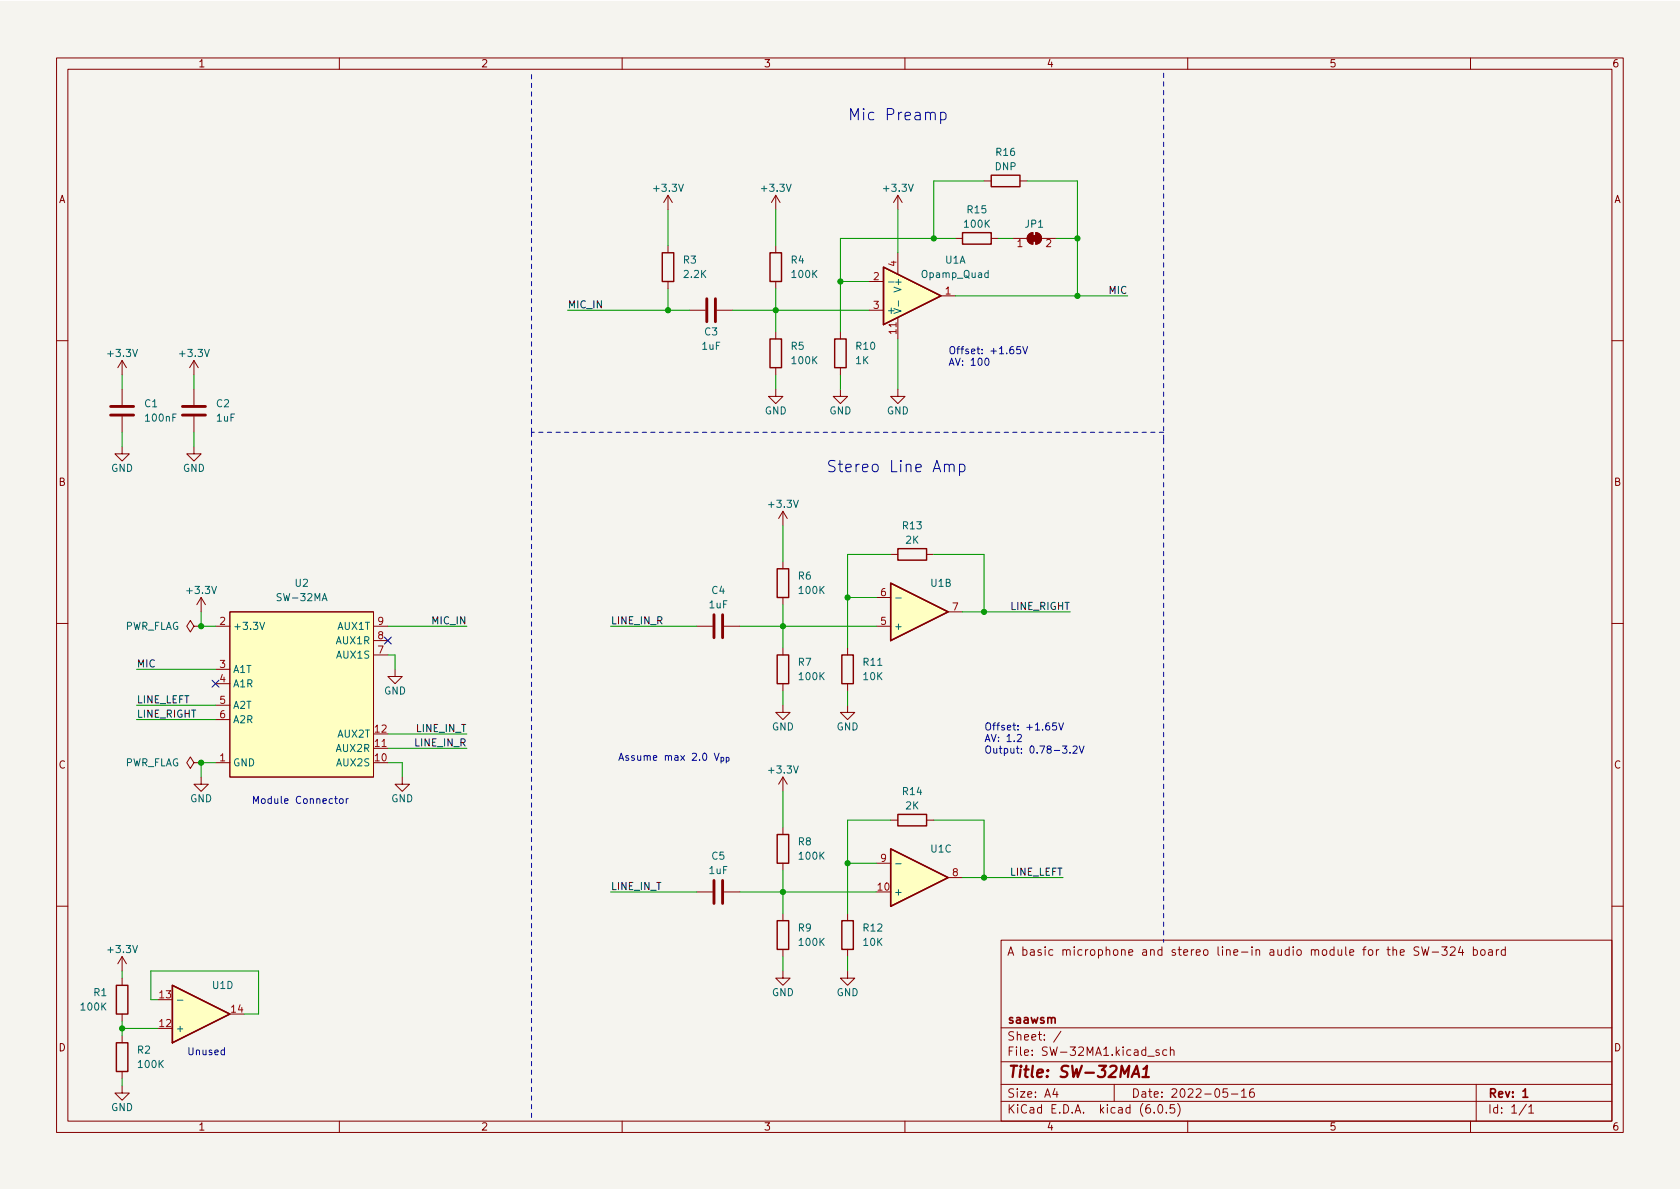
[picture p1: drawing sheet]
<svg xmlns="http://www.w3.org/2000/svg" width="297mm" height="210mm" viewBox="0 0 297 210" stroke-linecap="round" stroke-linejoin="round" font-family="sans-serif">
<path d="M0 .2h297v210.1h-297z" fill="#f5f4ef" stroke="#f5f4ef" stroke-width=".18"/>
<g fill="none" stroke="#840000" stroke-width=".18">
<path d="M10 10.2h277v190.1h-277zM12 12.2h273v186.1h-273zM60 10.2v2M110 10.2v2M160 10.2v2M210 10.2v2M260 10.2v2M118.1 34.5l-.8 1.3M118.1 34.5v2.6M118.1 34.5l.8 1.3M137.2 34.5l-.8 1.3M137.2 34.5v2.6"/>
<path d="M137.2 34.5l.7 1.3M158.7 34.5v2.6M158.7 34.5l-.7 1.3M158.7 34.5l.8 1.3M174 32h1.3M180.3 32h1.3M118.1 43.4v1.3M118.1 49.8v1.2M121.9 54.9h2.8M126.7 54.9h2.8M137.2 43.4v1.3M137.2 49.8v1.2"/>
<path d="M137.2 58.7v1.2M148.6 58.7v1.2M153.7 54.9h2.5M153.7 49.8h2.5M158.7 44.7v3.8M158.7 56.1v3.8M166.4 52.3h2.5M168.9 42.2h1.3M175.3 42.2h1.2M179.1 42.2h2.5M181.9 41.4l.7-.3v2.1a1.02 1.02 0 0 1-.9-.7 1.02 1.02 0 0 1 .2-1.1zM183.1 41.1a1.02 1.02 0 0 1 1 1.1 1.02 1.02 0 0 1-1 1z"/>
<path d="M184.1 42.2h2.6M10 60.2h2M21.6 79v1.3h1.3l-1.3 1.2-1.3-1.2h1.3M21.6 63.7v2.6M21.6 68.8v2.8M21.6 73.7v2.7M21.6 63.7l-.8 1.3M21.6 63.7l.8 1.3M34.3 79v1.3h1.3l-1.3 1.2-1.3-1.2h1.3M34.3 63.7v2.6M34.3 68.8v2.8M34.3 73.7v2.7"/>
<path d="M34.3 63.7l-.8 1.3M34.3 63.7l.8 1.3M137.2 68.8v1.3h1.2l-1.2 1.3-1.3-1.3h1.3M137.2 65v1.3M148.6 68.8v1.3h1.3l-1.3 1.3-1.3-1.3h1.3M148.6 65v1.3M158.7 68.8v1.3h1.3l-1.3 1.3-1.2-1.3h1.2M285 60.2h2M138.4 90.4v2.6M138.4 99.3v1.3M138.4 90.4l-.7 1.3M138.4 90.4l.8 1.3"/>
<path d="M157.5 98h1.2M163.8 98h1.3M10 110.2h2M34.3 110.7l-.6-1-.7 1 .7 1.1 .6-1.1h1.3M35.6 110.7h.1M35.6 105.7l-.8 1.2M35.6 105.7v2.5M35.6 105.7l.7 1.2M38.1 110.7h2.5M38.1 118.4h2.5M40.6 108.2h25.4v29.2h-25.4zM66 110.7h2.6"/>
<path d="M66 115.8h2.6M66 113.3h2.6M69.8 118.4v1.2h-1.2l1.2 1.3 1.3-1.3h-1.3M123.2 110.7h2.8M128 110.7h2.8M138.4 105.7v1.2M138.4 114.5v1.3M149.9 114.5v1.3M154.9 110.7h2.6M154.9 105.7h2.6M167.6 108.2h2.6M285 110.2h2"/>
<path d="M34.3 134.9l-.6-1-.7 1 .7 1 .6-1h1.3M35.6 137.4v1.3h-1.3l1.3 1.2 1.2-1.2h-1.2M35.6 134.9h.1M38.1 134.9h2.5M38.1 120.9h2.5M38.1 124.7h2.5M38.1 127.2h2.5M66 132.3h2.6M71.1 137.4v1.3h-1.3l1.3 1.2 1.3-1.2h-1.3M138.4 124.7v1.3h1.3l-1.3 1.2-1.2-1.2h1.2M138.4 120.9v1.3M138.4 137.4v2.5"/>
<path d="M138.4 137.4l-.7 1.3M138.4 137.4l.8 1.3M149.9 124.7v1.3h1.2l-1.2 1.2-1.3-1.2h1.3M149.9 120.9v1.3M123.2 157.7h2.8M128 157.7h2.8M138.4 146.3v1.3M138.4 152.6v1.3M154.9 152.6h2.6M157.5 145h1.2M163.8 145h1.3M167.6 155.2h2.6"/>
<path d="M10 160.2h2M21.6 169.2v2.5M21.6 173v1.2M21.6 179.3v1.3M21.6 169.2l-.8 1.2M21.6 169.2l.8 1.2M138.4 171.7v1.3h1.3l-1.3 1.2-1.2-1.2h1.2M138.4 161.5v1.3M138.4 167.9v1.3M149.9 171.7v1.3h1.2l-1.2 1.2-1.3-1.2h1.3M149.9 161.5v1.3M149.9 167.9v1.3"/>
<path d="M177 166.3h108v32h-108zM247.6 168.4l.7-.1-.1-.3-.4-.1-.2 .2v.8h.6M250.9 167.5l-.6-.1-.3 .3 .1 .4 .7 .3v.4l-.2 .1h-.6M251.4 167.4l.3 1.5 .3-1 .3 1 .3-1.5M253.2 168.4h1.2M254.9 167.4h1l-.5 .6 .4 .1v.7l-.2 .1h-.4l-.3-.1M256.4 167.6l.6-.2 .2 .2 .1 .3-.9 1h.9M258.2 167.4l-.3 1h.9M258.6 167.9v1M260.5 168l.4-.1 .3 .3v.4l-.1 .3h-.6M260.5 167.4v1.5M261.9 168l.4-.1 .3 .3v.4l-.3 .3h-.4l-.1-.3v-.4z"/>
<path d="M263.2 168h.6l.1 .9M263.9 168.3l-.5 .1a.29 .29 0 0 0-.3 .2 .29 .29 0 0 0 .3 .3h.5M264.6 167.9v1M265 167.9l-.3 .1-.1 .2M266.1 168l-.4-.1-.3 .3v.4l.2 .3h.5M266.1 167.4v1.5M285 160.2h2M21.6 192v1.3h1.3l-1.3 1.3-1.3-1.3h1.3M21.6 183.1v1.3M21.6 189.5v1.2M60 198.3v2M110 198.3v2"/>
<path d="M160 198.3v2M177 194.8h108M177 191.8h108M177 187.8h108M177 181.8h108M186.5 192.5l-.4 1h1M186.9 193v1M187.6 182.4l-1.3 1.9M197 191.8v3M202.9 186.8h1.2M204.1 196.7v.1M204.9 195.4l.2-.1a.81 .81 0 0 1 .6 .7 .81 .81 0 0 1-.3 .8h-.2a.81 .81 0 0 1-.6-.6 .81 .81 0 0 1 .3-.8z"/>
<path d="M204.9 185.7l-.3-.1-.2 .2v.3l.5 .1v.4h-.5M206.2 196.7v.1M206.3 185.7l-.4-.1-.3 .3v.4l.1 .3h.6M206.9 185.8l.2-.2 .4 .1 .1 .9M206.9 185.1v1.5M207.6 195.3h-.7v.7l.2-.1 .5 .1 .1 .2-.1 .5-.2 .1-.5-.1M208.2 195.1a1.72 1.72 0 0 1 0 2.3M210 198.3v2M217 192.5h-.7l-.1 .7 .2-.1 .5 .1 .2 .2-.1 .5-.2 .1-.6-.1M217.7 193.5h1.2M219.5 193l.4-.5v1.5M219.5 194h.9"/>
<path d="M221.6 192.5a.59 .59 0 0 0-.7 .7v.5l.2 .3h.4l.2-.1 .1-.5-.2-.2-.4-.1-.3 .3M260 198.3v2M261 191.8v6.5M269.9 195.3l-1.3 1.9M270.3 195.8l.4-.5v1.5M270.3 196.8h.9"/>
</g>
<path d="M269.3 193l.4-.5v1.5M269.3 194h.8" fill="none" stroke="#840000" stroke-width=".3"/>
<path d="M200.1 190.5l.9-2 .4 2M200.3 189.9h1M202 190.5h1.1M202.2 189l.6-.5-.2 2" fill="none" stroke="#840000" stroke-width=".4"/>
<g fill="none" stroke="#840000" stroke-width=".25">
<path d="M175.3 31h5v2h-5zM117.1 44.7h2v5.1h-2zM136.1 59.9h2.1v5.1h-2.1zM136.1 44.7h2.1v5.1h-2.1zM147.6 59.9h2v5.1h-2zM156.2 47.2l10.2 5.1-10.2 5.1zM170.2 41.1h5.1v2.1h-5.1zM158.7 97h5.1v2.1h-5.1zM137.4 115.8h2v5.1h-2zM137.4 100.6h2v5.1h-2zM148.8 115.8h2.1v5.1h-2.1zM157.5 103.1l10.1 5.1-10.1 5.1z"/>
<path d="M137.4 147.6h2v5h-2zM157.5 150.1l10.1 5.1-10.1 5.1zM158.7 144h5.1v2h-5.1zM20.6 174.2h2v5.1h-2zM30.5 174.2l10.1 5.1-10.1 5.1zM137.4 162.8h2v5.1h-2zM148.8 162.8h2.1v5.1h-2.1zM20.6 184.4h2v5.1h-2z"/>
</g>
<g fill="#ffffc2" stroke="#ffffc2" stroke-width=".18">
<path d="M157.5 150.1l10.1 5.1-10.1 5.1z"/>
<path d="M30.5 174.2l10.1 5.1-10.1 5.1z"/>
<path d="M40.6 108.2h25.4v29.2h-25.4z"/>
<path d="M156.2 47.2l10.2 5.1-10.2 5.1z"/>
<path d="M157.5 103.1l10.1 5.1-10.1 5.1z"/>
</g>
<path d="M157.1 49.9h1M158.1 54.6l1.2 .4-1.2 .4M158.8 53.2v1M45.9 110l.5 1.3 .4-1.3M158.4 105.7h.9M158.4 152.7h.9M31.4 176.9h.9" fill="none" stroke="#006464" stroke-width=".18"/>
<path d="M125 52.8v4.1M126.5 52.8v4.1M19.6 71.9h4M19.6 73.4h4M32.3 71.9h4M32.3 73.4h4M126.2 108.7v4.1M127.8 108.7v4.1M126.2 155.7v4.1M127.8 155.7v4.1" fill="none" stroke="#840000" stroke-width=".51"/>
<g fill="#840000" stroke="#840000" stroke-width=".18">
<path d="M182.4 41.7h1v1h-1z"/>
<path d="M181.9 41.4l.7-.3v2.1a1.02 1.02 0 0 1-.9-.7 1.02 1.02 0 0 1 .2-1.1z"/>
<path d="M183.1 41.1a1.02 1.02 0 0 1 1 1.1 1.02 1.02 0 0 1-1 1z"/>
</g>
<g fill="none" stroke="#0000c2" stroke-width=".18">
<path d="M166.3 20l.6-.1 .4 .3v.6l-.2 .3-.2 .1-.6-.1M166.3 19.9v2M174.2 63.5l.2-.2a.68 .68 0 0 1 .5 .7 .68 .68 0 0 1-.5 .6l-.2-.1-.1-.4zM180.4 61.3h-.6v.6l.1-.1h.5l.1 .2-.1 .4-.2 .2-.4-.2M180.8 61.3l.5 1.3 .4-1.3M167 82.3a.5 .5 0 0 1 .8 .1v1M167.8 82.4l.3-.3 .5 .1 .1 1.2M169.6 82.2l.6-.1 .4 .4v.5l-.2 .3-.2 .1-.6-.1M169.6 82.1v2M128.4 134l.3-.1 .2 .2-.1 .4h-.4M179.9 130l.5-.1 .2 .3-.8 .9h.8M186.8 127.8h-.6l-.1 .6 .2-.1 .4 .1 .1 .2v.4l-.2 .1-.5-.1"/>
<path d="M187.2 127.8l.4 1.3 .4-1.3M187.9 131.9h.7l-.4 .5 .4 .1v.6l-.2 .1-.5-.1M189.2 133.1v.1M189.7 132l.5-.1 .3 .4-.8 .9h.8M190.8 131.9l.4 1.3 .5-1.3M59.2 141.2h.4M59.3 140.8v1.1l.3 .2M60.1 141.3l.3-.1 .3 .3v.3l-.3 .3-.3-.1-.1-.2zM61.2 141.2v.9M61.6 141.2l-.4 .3M39.7 185.7h-.4l-.2 .2 .1 .6h.5M39.7 185.3v1.2"/>
</g>
<path d="M205.7 12.9v64.8M94 76.4v122M94 76.4v-63.5M205.7 76.4h-111.7M205.7 77.7v88.9" fill="none" stroke="#0000c2" stroke-width=".18" stroke-dasharray=".8 .8"/>
<g fill="none" stroke="#009600" stroke-width=".18">
<path d="M118.1 37.1v6.3M137.2 37.1v6.3M158.7 37.1v7.6M174 32h-8.9v10.2M181.6 32h8.9v20.3M100.3 54.9h21.6M118.1 51v3.9M129.5 54.9h24.2M137.2 51v7.7M148.6 49.8h5.1M158.7 59.9v8.9M168.9 42.2h-20.3v16.5"/>
<path d="M168.9 52.3h30.5M176.5 42.2h2.6M186.7 42.2h3.8M21.6 66.3v2.5M21.6 76.4v2.6M34.3 66.3v2.5M34.3 76.4v2.6M137.2 66.3v2.5M148.6 66.3v2.5M138.4 93v6.3M157.5 98h-7.6v16.5M165.1 98h8.9v10.2"/>
<path d="M24.1 118.4h14M35.6 108.2v2.5h2.5M68.6 115.8h1.2v2.6M68.6 110.7h13.9M107.9 110.7h15.3M130.8 110.7h24.1M138.4 106.9v7.6M149.9 105.7h5M170.2 108.2h19M24.1 124.7h14M24.1 127.2h14M38.1 134.9h-2.5v2.5"/>
<path d="M68.6 134.9h2.5v2.5M68.6 132.3h13.9M68.6 129.8h13.9M138.4 122.2v2.5M138.4 139.9v6.4M149.9 122.2v2.5M107.9 157.7h15.3M130.8 157.7h24.1M138.4 153.9v7.6M149.9 152.6h5M157.5 145h-7.6v16.5M165.1 145h8.9v10.2"/>
<path d="M170.2 155.2h17.8M21.6 171.7v1.3M27.9 176.8h-1.2v-5.1h19v7.6h-2.5M138.4 169.2v2.5M149.9 169.2v2.5M21.6 180.6v2.5M21.6 190.7v1.3M21.6 181.9h6.3"/>
</g>
<path d="M68 112.7l1.2 1.2M69.2 112.7l-1.2 1.2M37.5 120.3l1.2 1.2M38.7 120.3l-1.2 1.2" fill="none" stroke="#000084" stroke-width=".18"/>
<g fill="#009600" stroke="#009600" stroke-width=".18">
<circle cx="138.4" cy="157.7" r=".46"/>
<circle cx="165.1" cy="42.2" r=".46"/>
<circle cx="190.5" cy="52.3" r=".46"/>
<circle cx="190.5" cy="42.2" r=".46"/>
<circle cx="149.9" cy="152.6" r=".46"/>
<circle cx="174" cy="155.2" r=".46"/>
<circle cx="35.6" cy="134.9" r=".46"/>
<circle cx="21.6" cy="181.9" r=".46"/>
<circle cx="35.6" cy="110.7" r=".46"/>
<circle cx="118.1" cy="54.9" r=".46"/>
<circle cx="148.6" cy="49.8" r=".46"/>
<circle cx="137.2" cy="54.9" r=".46"/>
<circle cx="174" cy="108.2" r=".46"/>
<circle cx="138.4" cy="110.7" r=".46"/>
<circle cx="149.9" cy="105.7" r=".46"/>
</g>
<g font-size="2.8" fill="#0000c2">
<text x="149.9" y="21.3">Mic Preamp</text>
<text x="146" y="83.5">Stereo Line Amp</text>
</g>
<text font-size="2.8" fill="#840000" x="178" y="190.6">Title: SW-32MA1</text>
<g font-size="2.1" fill="#840000">
<text x="178" y="169">A basic microphone and stereo line-in audio module for the SW-324 board</text>
<text x="178" y="184">Sheet: /</text>
<text x="178" y="181">saawsm</text>
<text x="178" y="186.7">File: SW-32MA1.kicad_sch</text>
<text x="178" y="196.9">KiCad E.D.A. kicad (6.0.5)</text>
<text x="178" y="194.1">Size: A4</text>
<text x="200" y="194.1">Date: 2022-05-16</text>
<text x="263" y="194.1">Rev: 1</text>
<text x="263" y="196.9">Id: 1/1</text>
</g>
<g font-size="1.8" fill="#840000">
<text x="35" y="11.9">1</text>
<text x="85" y="11.9">2</text>
<text x="135" y="11.9">3</text>
<text x="185" y="11.9">4</text>
<text x="235" y="11.9">5</text>
<text x="285" y="11.9">6</text>
<text x="10.3" y="35.9">A</text>
<text x="285.3" y="35.9">A</text>
<text x="10.3" y="85.9">B</text>
<text x="285.3" y="85.9">B</text>
<text x="10.3" y="135.9">C</text>
<text x="285.3" y="135.9">C</text>
<text x="10.3" y="185.9">D</text>
<text x="285.3" y="185.9">D</text>
<text x="35" y="199.9">1</text>
<text x="85" y="199.9">2</text>
<text x="135" y="199.9">3</text>
<text x="185" y="199.9">4</text>
<text x="235" y="199.9">5</text>
<text x="285" y="199.9">6</text>
</g>
<g font-size="1.8" fill="#006464">
<text x="176.2" y="27.6">R16</text>
<text x="115.8" y="33.9">+3.3V</text>
<text x="134.8" y="33.9">+3.3V</text>
<text x="156.4" y="33.9">+3.3V</text>
<text x="175.9" y="30.1">DNP</text>
<text x="170.6" y="40.3">100K</text>
<text x="171.1" y="37.7">R15</text>
<text x="181.3" y="40.3">JP1</text>
<text x="120.8" y="46.6">R3</text>
<text x="139.9" y="46.6">R4</text>
<text x="167.1" y="46.6">U1A</text>
<text x="121" y="49.1">2.2K</text>
<text x="140.1" y="49.1">100K</text>
<text x="159.4" y="51.2" transform="rotate(-90 159.4 51.2)">V+</text>
<text x="163.1" y="49.1">Opamp_Quad</text>
<text x="124.6" y="59.3">C3</text>
<text x="156.7" y="55.5">+</text>
<text x="19.3" y="63.1">+3.3V</text>
<text x="32" y="63.1">+3.3V</text>
<text x="124.2" y="61.8">1uF</text>
<text x="139.9" y="61.8">R5</text>
<text x="140.1" y="64.4">100K</text>
<text x="151.3" y="64.4">1K</text>
<text x="151.4" y="61.8">R10</text>
<text x="25.6" y="72">C1</text>
<text x="25.9" y="74.5">100nF</text>
<text x="38.3" y="72">C2</text>
<text x="38.3" y="74.5">1uF</text>
<text x="135.2" y="73.3">GND</text>
<text x="146.6" y="73.3">GND</text>
<text x="156.8" y="73.3">GND</text>
<text x="19.6" y="83.4">GND</text>
<text x="32.3" y="83.4">GND</text>
<text x="136.1" y="89.8">+3.3V</text>
<text x="159.7" y="93.6">R13</text>
<text x="160.2" y="96.1">2K</text>
<text x="33.2" y="105">+3.3V</text>
<text x="49.3" y="106.3">SW-32MA</text>
<text x="52.2" y="103.8">U2</text>
<text x="125.4" y="107.6">1uF</text>
<text x="125.9" y="105">C4</text>
<text x="141.2" y="102.5">R6</text>
<text x="141.4" y="105">100K</text>
<text x="164.6" y="103.8">U1B</text>
<text x="22" y="111.4">PWR_FLAG</text>
<text x="41.1" y="111.4">+3.3V</text>
<text x="59.5" y="113.9">AUX1R</text>
<text x="59.7" y="111.4">AUX1T</text>
<text x="158" y="111.4">+</text>
<text x="41.1" y="119">A1T</text>
<text x="59.6" y="116.5">AUX1S</text>
<text x="141.2" y="117.7">R7</text>
<text x="152.7" y="117.7">R11</text>
<text x="41.1" y="121.5">A1R</text>
<text x="41.1" y="125.3">A2T</text>
<text x="67.9" y="122.8">GND</text>
<text x="141.4" y="120.3">100K</text>
<text x="152.7" y="120.3">10K</text>
<text x="41.1" y="127.9">A2R</text>
<text x="59.7" y="130.4">AUX2T</text>
<text x="136.5" y="129.2">GND</text>
<text x="147.9" y="129.2">GND</text>
<text x="22" y="135.5">PWR_FLAG</text>
<text x="41.1" y="135.5">GND</text>
<text x="59.5" y="133">AUX2R</text>
<text x="59.6" y="135.5">AUX2S</text>
<text x="136.1" y="136.8">+3.3V</text>
<text x="33.6" y="141.9">GND</text>
<text x="69.2" y="141.9">GND</text>
<text x="159.7" y="140.6">R14</text>
<text x="160.2" y="143.1">2K</text>
<text x="141.2" y="149.5">R8</text>
<text x="125.4" y="154.6">1uF</text>
<text x="125.9" y="152">C5</text>
<text x="141.4" y="152">100K</text>
<text x="164.6" y="150.7">U1C</text>
<text x="158" y="158.4">+</text>
<text x="141.2" y="164.7">R9</text>
<text x="141.4" y="167.3">100K</text>
<text x="152.7" y="164.7">R12</text>
<text x="152.7" y="167.3">10K</text>
<text x="19.3" y="168.5">+3.3V</text>
<text x="14.4" y="178.7">100K</text>
<text x="16.6" y="176.1">R1</text>
<text x="37.6" y="174.9">U1D</text>
<text x="136.5" y="176.1">GND</text>
<text x="147.9" y="176.1">GND</text>
<text x="31" y="182.5">+</text>
<text x="24.3" y="186.3">R2</text>
<text x="24.5" y="188.8">100K</text>
<text x="19.6" y="196.5">GND</text>
</g>
<g font-size="1.8" fill="#a90000">
<text x="158.5" y="47.1" transform="rotate(-90 158.5 47.1)">4</text>
<text x="179.8" y="43.7">1</text>
<text x="184.9" y="43.7">2</text>
<text x="154.4" y="49.5">2</text>
<text x="167.1" y="52.1">1</text>
<text x="154.4" y="54.6">3</text>
<text x="158.5" y="59" transform="rotate(-90 158.5 59)">11</text>
<text x="155.7" y="105.4">6</text>
<text x="168.4" y="107.9">7</text>
<text x="38.9" y="110.5">2</text>
<text x="66.8" y="113">8</text>
<text x="66.8" y="110.5">9</text>
<text x="155.7" y="110.5">5</text>
<text x="38.9" y="118.1">3</text>
<text x="66.8" y="115.6">7</text>
<text x="38.9" y="120.6">4</text>
<text x="38.9" y="124.5">5</text>
<text x="38.9" y="127">6</text>
<text x="66.3" y="129.5">12</text>
<text x="38.9" y="134.6">1</text>
<text x="66.3" y="134.6">10</text>
<text x="66.3" y="132.1">11</text>
<text x="155.7" y="152.4">9</text>
<text x="168.4" y="154.9">8</text>
<text x="155.2" y="157.5">10</text>
<text x="28.2" y="176.5">13</text>
<text x="40.9" y="179.1">14</text>
<text x="28.2" y="181.6">12</text>
</g>
<g font-size="1.8" fill="#0f0f0f">
<text x="196.1" y="52">MIC</text>
<text x="100.3" y="54.5">MIC_IN</text>
<text x="178.7" y="107.8">LINE_RIGHT</text>
<text x="76.6" y="110.4">MIC_IN</text>
<text x="107.9" y="110.4">LINE_IN_R</text>
<text x="24.1" y="118">MIC</text>
<text x="24.1" y="124.4">LINE_LEFT</text>
<text x="24.1" y="126.9">LINE_RIGHT</text>
<text x="73.5" y="132">LINE_IN_R</text>
<text x="73.7" y="129.4">LINE_IN_T</text>
<text x="178.5" y="154.8">LINE_LEFT</text>
<text x="107.9" y="157.4">LINE_IN_T</text>
</g>
<g font-size="1.8" fill="#0000c2">
<text x="167.6" y="62.6">Offset: +1.65V</text>
<text x="167.6" y="64.7">AV: 100</text>
<text x="174" y="129.2">Offset: +1.65V</text>
<text x="174" y="131.2">AV: 1.2</text>
<text x="109.2" y="134.5">Assume max 2.0 V_{pp}</text>
<text x="174" y="133.2">Output: 0.78-3.2V</text>
<text x="44.4" y="142.1">Module Connector</text>
<text x="33" y="186.6">Unused</text>
</g>
</svg>
